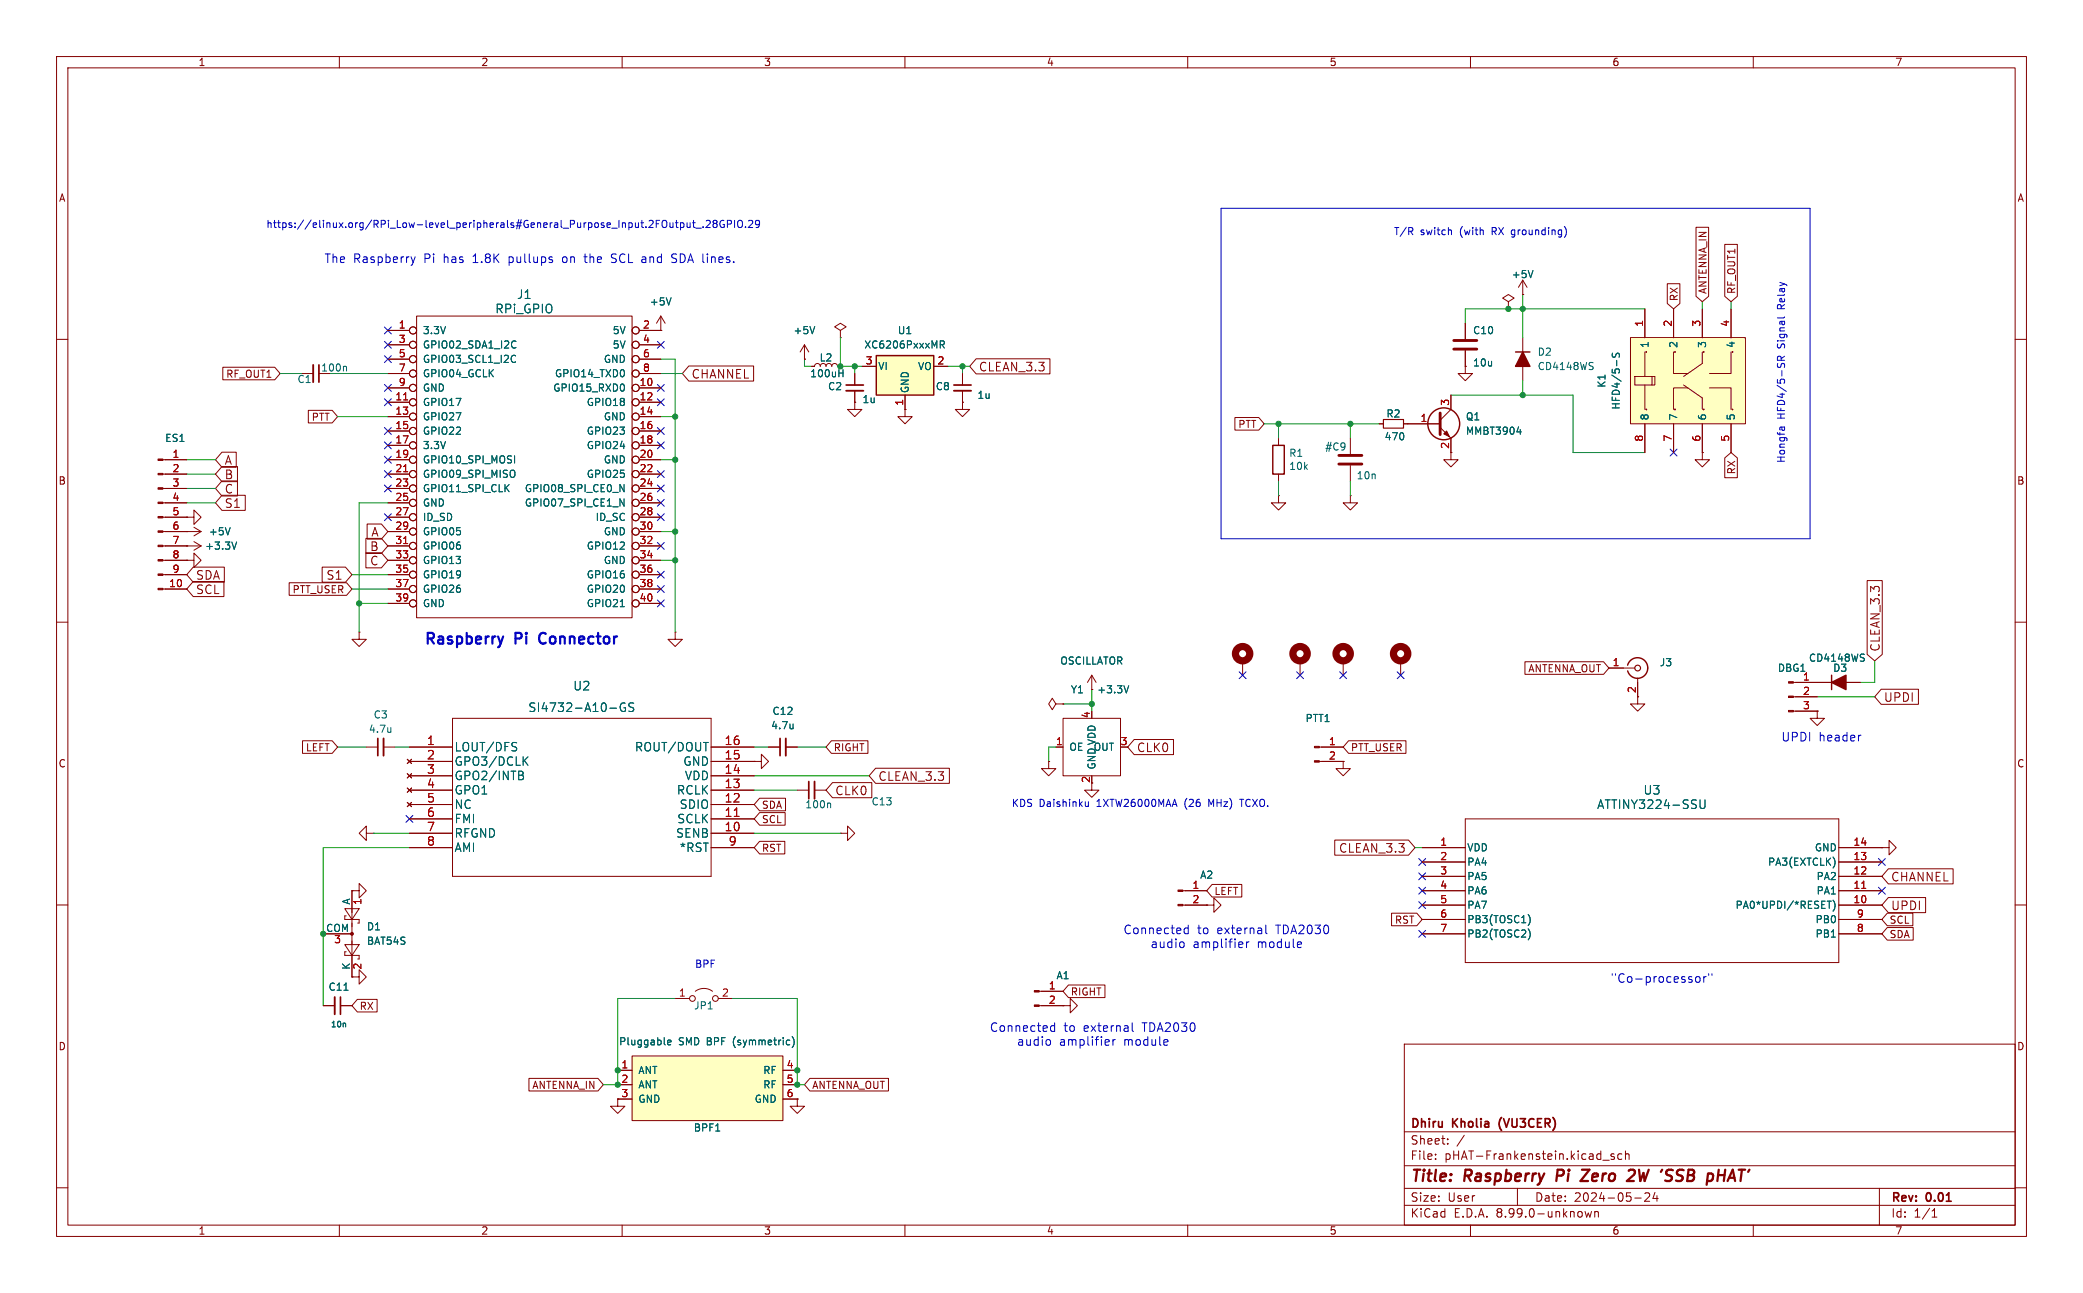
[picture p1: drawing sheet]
<svg xmlns="http://www.w3.org/2000/svg" width="368mm" height="229mm" viewBox="0 0 368 229" stroke-linecap="round" stroke-linejoin="round" font-family="sans-serif">
<g fill="none" stroke="#840000" stroke-width=".18">
<path d="M10 10h348.3v208.6h-348.3zM12 12h344.3v204.6h-344.3zM60 10v2M110 10v2M160 10v2M210 10v2M260 10v2M310 10v2M10 60h2M356.3 60h2M53.3 66h2.1M28.8 81.3h4.2"/>
<path d="M28.8 83.8h4.2M28.8 86.4h4.2M28.8 88.9h4.2M28.8 91.4h4.2M28.8 94h4.2M28.8 96.5h4.2M28.8 99.1h4.2M33 91.4h1.3v-1.2l1.3 1.2-1.3 1.3v-1.3M33 91.4h.1M301 80v1.3h1.3l-1.3 1.3-1.3-1.3h1.3M301 80h.1M10 110h2"/>
<path d="M28.8 101.6h4.2M28.8 104.1h4.2M63.5 111.8v1.2h1.3l-1.3 1.3-1.3-1.3h1.3M63.5 111.8h.1M119.4 111.8v1.2h1.2l-1.2 1.3-1.3-1.3h1.3M119.4 111.8h.1M193 119.4l-.7 1.3M193 119.4l.8 1.3M193 119.4v2.5M356.3 110h2M64.8 132.1h2M67.8 132.1h2"/>
<path d="M72 134.2l.8 .8M72 136.8l.8 .7M72 139.3l.8 .8M72.4 132.1h7.6M72.4 139.7h7.6M72.4 137.2h7.6M72.4 134.6h7.6M72.8 134.2l-.8 .8M72.8 136.8l-.8 .7M72.8 139.3l-.8 .8M80 127h45.7v27.9h-45.7zM125.7 132.1h7.6"/>
<path d="M125.7 139.7h7.6M125.7 137.2h7.6M125.7 134.6h7.6M133.3 134.6h1.3v-1.2l1.3 1.2-1.3 1.3v-1.3M133.3 134.6h.1M135.9 132.1h2M138.9 132.1h2.1M185.4 134.6v1.3h1.3l-1.3 1.3-1.3-1.3h1.3M185.4 134.6h.1M186.7 132.1h1.3M188 127h10.1v10.2h-10.1zM193 121.9h.1"/>
<path d="M10 160h2M64.8 147.3v-1.2l-1.3 1.2 1.3 1.3v-1.3h1.2M66 147.3h.1M72 141.9l.8 .7M72.4 147.3h7.6M72.4 144.8h7.6M72.4 142.2h7.6M72.4 149.9h7.6M72.8 141.9l-.8 .7M125.7 147.3h7.6M125.7 144.8h7.6M125.7 142.2h7.6"/>
<path d="M125.7 149.9h7.6M356.3 160h2M248.3 184.6h108v32h-108zM10 210h2M60 216.6v2M110 216.6v2M160 216.6v2M210 216.6v2M248.3 213.1h108M248.3 210.1h108M248.3 206.1h108M248.3 200.1h108"/>
<path d="M253.8 204.8v.2M253.8 204.1v.1M256 202.1v.2M256 201.4v.1M258.9 200.7l-1.3 1.9M260 216.6v2M268.3 210.1v3M280.3 214.2l.2 1 .3-.7 .3 .7 .3-1M282 214.2v1M282 214.3l.2-.1 .3 .1 .1 .9M283.4 205.1h1.1M285.4 204.1l-.4-.1-.2 .2 .1 .2 .5 .2v.3h-.6"/>
<path d="M286.8 204.1l-.5-.1-.3 .3v.4l.2 .2h.6M287.4 204.1l.2-.1 .4 .1v.9M287.4 203.5v1.5M289 211.8h1.2M290.8 211l.6-.1 .2 .1 .1 .3-.9 1.1h.9M292.6 210.8l-.3 1.1h.9M293 211.4v1M310 216.6v2M332.3 210.1v6.5M341.6 215.2h.9M341.6 214.1l.4-.4v1.5M356.3 210h2"/>
</g>
<path d="M275.4 206.8l-.2 2M279.7 206.8h1.3l-1.5 2h1.3M288.3 206.8h.5a.44 .44 0 0 1 .3 .6l-.2 .3-1.3 1.1h1.3M303.8 207.8h1.1M305 206.8l-.2 2" fill="none" stroke="#840000" stroke-width=".4"/>
<g fill="none" stroke="#006464" stroke-width=".18">
<path d="M61.1 64.8l.2 .1v.7M69.1 128.6v.9M69.1 129.4h-.1M91.1 131.3h.3M91.2 132.1l.2 .2-.2 .4M91.7 137.1h.5M92.2 137.1a.4 .4 0 0 1 .4 .3 .4 .4 0 0 1-.3 .4h-.6M92.2 136.3l.3 .3-.1 .3-.2 .2M92.7 134.4l.7 .9M93.4 133.8l-.9 .9M107.8 125.2h1.2M110.5 124.3a.75 .75 0 0 0-.9 .6 .75 .75 0 0 0 .6 .9l.4-.2v-.5h-.3"/>
<path d="M112.1 124.3h-.6l-.3 .3 .1 .3 .7 .3v.4l-.2 .2-.6-.1M140.2 128v.8M140.2 128.7v.1M199.6 121.2l-.5 1.3"/>
</g>
<path d="M56.4 64.5v3.1M66.8 130.6v3M137.9 130.6v3" fill="none" stroke="#840000" stroke-width=".3"/>
<path d="M55.4 64.5v3.1M67.8 130.6v3M138.9 130.6v3" fill="none" stroke="#840000" stroke-width=".33"/>
<g fill="#840000" stroke="#840000" stroke-width=".18">
<path d="M27.9 81.2h.9v.2h-.9z"/>
<path d="M27.9 83.7h.9v.2h-.9z"/>
<path d="M27.9 86.2h.9v.3h-.9z"/>
<path d="M27.9 88.8h.9v.2h-.9z"/>
<path d="M27.9 91.3h.9v.3h-.9z"/>
<path d="M27.9 93.9h.9v.2h-.9z"/>
<path d="M27.9 96.4h.9v.2h-.9z"/>
<path d="M27.9 98.9h.9v.3h-.9z"/>
<path d="M27.9 101.5h.9v.2h-.9z"/>
<path d="M27.9 104h.9v.3h-.9z"/>
</g>
<path d="M129.8 144.3h.9" fill="none" stroke="#a90000" stroke-width=".18"/>
<g fill="#ffffc2">
<path d="M288.3 59.7h20.3v15.2h-20.3z"/>
<path d="M289 66.6h3.1v1.5h-3.1z"/>
</g>
<g fill="none" stroke="#840000" stroke-width=".18">
<path d="M288.3 59.7h20.3v15.2h-20.3zM290.8 54.6v5.1M295.9 54.6v5.1M301 54.6v5.1M306.1 54.6v5.1M151.1 71.1v1.3h1.3l-1.3 1.3-1.2-1.3h1.2M151.1 71.1h.1M151.1 66v2.1M151.1 69.1v2M170.2 71.1v1.3h1.2l-1.2 1.3-1.3-1.3h1.3M170.2 71.1h.1M170.2 66v2.1"/>
<path d="M170.2 69.1v2M226.1 77.5v1.2M248.9 74.9h5.7M254.6 75.6l1.9 1.9v2.5M256.5 69.9v2.5l-1.9 1.9M289 66.6h3.1v1.5h-3.1zM290.8 62.2v4.4M290.8 68.1v4.3M290.8 74.9v5.1M292.1 66.6h.5v1.5h-.5M295.9 62.2v3.8h2.5M295.9 74.9v5.1"/>
<path d="M297.7 68.1l3.3 2.3v2M298.4 68.6h-2.5v3.8M301 62.2v2.1l-3.3 2.3M301 74.9v5.1M302.3 68.6h3.8v3.8M306.1 62.2v3.8h-3.8M306.1 74.9v5.1M226.1 87.6v1.3h1.2l-1.2 1.3-1.3-1.3h1.3M226.1 87.6h.1M226.1 83.8v1.3M219.7 116.8v2.6M229.9 116.8v2.6"/>
<path d="M284.5 118.1h4.6M289.6 119.9v4.6h1.2l-1.2 1.2-1.3-1.2h1.3M317.1 120.7h11.8M317.1 123.2h4.2M317.1 125.7h4.2M321.3 125.7v1.3h1.3l-1.3 1.3-1.3-1.3h1.3M321.3 125.7h.1M251.5 149.9h7.6M251.5 157.5h7.6M251.5 154.9h7.6M251.5 152.4h7.6M259.1 144.8h66v25.4h-66z"/>
<path d="M325.1 149.9h7.6M325.1 157.5h7.6M325.1 154.9h7.6M325.1 152.4h7.6M183.7 175.3h4.3M183.7 177.8h4.3M251.5 160h7.6M251.5 162.6h7.6M251.5 165.1h7.6M325.1 160h7.6M325.1 162.6h7.6M325.1 165.1h7.6"/>
</g>
<g fill="#840000" stroke="#840000" stroke-width=".18">
<path d="M255.3 76.7l.5-.5 .5 1z"/>
<path d="M316.2 120.5h.9v.3h-.9z"/>
<path d="M316.2 123.1h.9v.2h-.9z"/>
<path d="M316.2 125.6h.9v.3h-.9z"/>
<path d="M182.9 175.1h.8v.3h-.8z"/>
<path d="M182.9 177.7h.8v.2h-.8z"/>
<circle cx="291.1" cy="72.4" r=".08"/>
<circle cx="291.1" cy="62.2" r=".08"/>
<circle cx="296.2" cy="72.4" r=".08"/>
<circle cx="296.2" cy="62.2" r=".08"/>
<circle cx="301.2" cy="72.4" r=".08"/>
<circle cx="301.2" cy="62.2" r=".08"/>
<circle cx="306.3" cy="72.4" r=".08"/>
<circle cx="306.3" cy="62.2" r=".08"/>
</g>
<g fill="none" stroke="#006464" stroke-width=".18">
<path d="M268.2 76.4h.8M268.8 75.9v.9M285.1 62.4v.5l.2 .3 .3-.2 .2-.5h.4l.1 .2v.5M285.8 63.7v1M329.5 115.6l.1 .1M329.6 116.4v.4M300.6 141.4v1.2l.3 .3h.4l.2-.3v-1.2M323.1 159.3h.7M323.4 159.3v1.3M324.1 159.1a1.46 1.46 0 0 1 0 2M324.4 152.1v.8M270.2 161.7a1.46 1.46 0 0 1 0 1.9"/>
<path d="M270.2 164.2a1.46 1.46 0 0 1 0 2"/>
</g>
<path d="M254.6 73v3.8" fill="none" stroke="#840000" stroke-width=".51"/>
<g fill="none" stroke="#840000" stroke-width=".25">
<path d="M225 78.7h2.1v5.1h-2.1zM287.8 117.6a1.81 1.81 0 0 1 2.8-1 1.81 1.81 0 0 1 0 3 1.81 1.81 0 0 1-2.8-1M323.8 119.4v2.5"/>
<circle cx="255.3" cy="74.9" r="2.82"/>
</g>
<circle cx="289.6" cy="118.1" r=".51" fill="none" stroke="#840000" stroke-width=".2"/>
<path d="M329.2 157.1h.7" fill="none" stroke="#a90000" stroke-width=".18"/>
<path d="M323.8 120.7l2.6-1.3v2.5z" fill="#840000" stroke="#840000" stroke-width=".25"/>
<path d="M149.6 68.1h3.1M168.7 68.1h3" fill="none" stroke="#840000" stroke-width=".3"/>
<path d="M149.6 69.1h3.1M168.7 69.1h3" fill="none" stroke="#840000" stroke-width=".33"/>
<g fill="none" stroke="#840000" stroke-width="1.3">
<circle cx="219.7" cy="115.6" r="1.27"/>
<circle cx="229.9" cy="115.6" r="1.27"/>
</g>
<path d="M154.9 62.9h10.2v7h-10.2z" fill="#ffffc2"/>
<path d="M154.9 62.9h10.2v7h-10.2zM268 62.2h2.5" fill="none" stroke="#840000" stroke-width=".25"/>
<g fill="none" stroke="#840000" stroke-width=".18">
<path d="M68.6 58.4h3.8M73.7 55.9h38.1v53.3h-38.1zM113 58.4h3.8M116.8 58.4h.1M116.8 55.9l-.7 1.3M116.8 55.9l.8 1.3M116.8 55.9v2.5M148.6 58.4l1-.6-1-.6-1 .6 1 .6v1.3M148.6 59.7h.1M259.1 57.2v2.7M266.7 53.3l1-.6-1-.6-1 .6 1 .6v1.3M266.7 54.6h.1"/>
<path d="M269.2 52.1h.1M269.2 49.5v2.6M269.2 59.7v7.6M269.2 49.5l-.7 1.3M269.2 49.5l.8 1.3M68.6 68.6h3.8M68.6 71.1h3.8M68.6 73.7h3.8M68.6 76.2h3.8M68.6 78.7h3.8M68.6 61h3.8M68.6 63.5h3.8"/>
<path d="M68.6 66h3.8M113 68.6h3.8M113 71.1h3.8M113 73.7h3.8M113 76.2h3.8M113 78.7h3.8M113 61h3.8M113 63.5h3.8M113 66h3.8M142.2 63.5h.1M142.2 61l-.7 1.2M142.2 61l.8 1.2"/>
<path d="M142.2 61v2.5M143.5 64.8h.5l.2-.4 .3-.1 .4 .1 .1 .4 .2-.4 .3-.1 .4 .1 .1 .4 .2-.4 .4-.1 .3 .1 .2 .4 .1-.4 .4-.1 .3 .1 .2 .4h.5M152.4 64.8h2.5M160 72.4v1.3h1.3l-1.3 1.2-1.3-1.2h1.3M160 72.4h.1M160 69.9v2.5M165.1 64.8h2.5M238.8 77.5v2.8M243.8 74.9h.8M248.2 74.9h.7M259.1 64.8v1.2h1.2l-1.2 1.3-1.3-1.3h1.3M259.1 64.8h.1"/>
<path d="M259.1 62v2.8M33 99.1h1.3v-1.3l1.3 1.3-1.3 1.2v-1.2M33 99.1h.1M33 94h.1M33 96.5h.1M33 94h2.6M33 96.5h2.6M34.3 93.2l1.3 .8M34.3 95.8l1.3 .7M35.6 94l-1.3 .7M35.6 96.5l-1.3 .8M68.6 94h3.8"/>
<path d="M68.6 96.5h3.8M68.6 81.3h3.8M68.6 83.8h3.8M68.6 86.4h3.8M68.6 88.9h3.8M68.6 91.4h3.8M68.6 99.1h3.8M113 94h3.8M113 96.5h3.8M113 81.3h3.8M113 83.8h3.8M113 86.4h3.8"/>
<path d="M113 88.9h3.8M113 91.4h3.8M113 99.1h3.8M238.8 87.6v1.3h1.2l-1.2 1.3-1.3-1.3h1.3M238.8 87.6h.1M238.8 82.3v2.8M256.5 80v1.3h1.3l-1.3 1.3-1.2-1.3h1.2M68.6 101.6h3.8M68.6 104.1h3.8M68.6 106.7h3.8M113 101.6h3.8M113 104.1h3.8"/>
<path d="M113 106.7h3.8M237.5 116.8v2.6M247.6 116.8v2.6M141 139.7h2M144 139.7h2M186.7 124.5l-.6-1.1-.7 1.1 .7 1 .6-1h1.3M188 124.5h.1M193 138.4v1.3h1.3l-1.3 1.3-1.2-1.3h1.2M233.3 132.1h4.2M233.3 134.6h4.2M237.5 134.6v1.3h1.3l-1.3 1.3-1.3-1.3h1.3M237.5 134.6h.1"/>
<path d="M62.2 157.5h1.3v-1.3l1.3 1.3-1.3 1.3v-1.3M62.2 157.5h.1M62.2 157.5v15.2M148.6 147.3h1.3v-1.2l1.2 1.2-1.2 1.3v-1.3M148.6 147.3h.1M209.1 157.5h4.3M332.7 149.9h1.3v-1.3l1.3 1.3-1.3 1.2v-1.2M332.7 149.9h.1M57.1 165.1h5.1M57.1 177.8h2.1M60.2 177.8h2M61 160.7h2.5l-1.3 1.9z"/>
<path d="M61 167h2.5l-1.3 1.9zM61.2 161.9h-.2v.7h2.5v.6h-.3M61.2 168.3h-.2v.6h2.5v.6h-.3M62.2 172.7h1.3v-1.2l1.3 1.2-1.3 1.3v-1.3M62.2 172.7h.1M119.4 176.5h2.5M122.9 175.3a2.54 2.54 0 0 1 3.1 0M127 176.5h2.5M188 177.8h1.2v-1.3l1.3 1.3-1.3 1.3v-1.3M188 177.8h.1M209.1 160h4.3M213.4 160h1.2v-1.2l1.3 1.2-1.3 1.3v-1.3"/>
<path d="M213.4 160h.1M109.2 194.3v1.3h1.3l-1.3 1.3-1.3-1.3h1.3M109.2 194.3h.1M141 194.3v1.3h1.2l-1.2 1.3-1.3-1.3h1.3M141 194.3h.1"/>
<circle cx="73" cy="58.4" r=".63"/>
<circle cx="112.4" cy="58.4" r=".63"/>
<circle cx="73" cy="73.7" r=".63"/>
<circle cx="73" cy="76.2" r=".63"/>
<circle cx="73" cy="71.1" r=".63"/>
<circle cx="73" cy="63.5" r=".63"/>
<circle cx="73" cy="78.7" r=".63"/>
<circle cx="73" cy="68.6" r=".63"/>
<circle cx="73" cy="61" r=".63"/>
<circle cx="73" cy="66" r=".63"/>
<circle cx="112.4" cy="76.2" r=".63"/>
<circle cx="112.4" cy="63.5" r=".63"/>
<circle cx="112.4" cy="66" r=".63"/>
<circle cx="112.4" cy="68.6" r=".63"/>
<circle cx="112.4" cy="61" r=".63"/>
<circle cx="112.4" cy="71.1" r=".63"/>
<circle cx="112.4" cy="73.7" r=".63"/>
<circle cx="112.4" cy="78.7" r=".63"/>
<circle cx="73" cy="94" r=".63"/>
<circle cx="73" cy="91.4" r=".63"/>
<circle cx="73" cy="88.9" r=".63"/>
<circle cx="73" cy="96.5" r=".63"/>
<circle cx="73" cy="83.8" r=".63"/>
<circle cx="73" cy="99.1" r=".63"/>
<circle cx="73" cy="81.3" r=".63"/>
<circle cx="73" cy="86.4" r=".63"/>
<circle cx="112.4" cy="91.4" r=".63"/>
<circle cx="112.4" cy="94" r=".63"/>
<circle cx="112.4" cy="81.3" r=".63"/>
<circle cx="112.4" cy="99.1" r=".63"/>
<circle cx="112.4" cy="83.8" r=".63"/>
<circle cx="112.4" cy="86.4" r=".63"/>
<circle cx="112.4" cy="88.9" r=".63"/>
<circle cx="112.4" cy="96.5" r=".63"/>
<circle cx="73" cy="101.6" r=".63"/>
<circle cx="73" cy="106.7" r=".63"/>
<circle cx="73" cy="104.1" r=".63"/>
<circle cx="112.4" cy="104.1" r=".63"/>
<circle cx="112.4" cy="101.6" r=".63"/>
<circle cx="112.4" cy="106.7" r=".63"/>
<circle cx="122.4" cy="176.5" r=".51"/>
<circle cx="126.5" cy="176.5" r=".51"/>
</g>
<g fill="none" stroke="#006464" stroke-width=".18">
<path d="M118.7 52.6l-.5 1.3M144.1 57.7l-.5 1.3M271.1 47.8l-.5 1.3M90.6 62.9l.3-.1 .3 .1M90.9 60.3l.3 .1M91.2 64l-.3 .1-.3-.1M91.2 61.4l-.3 .1M110.3 68.1v.8M148.3 66h.8M149.1 65.3v1.3M166.2 60.9h.7l.1-.2-.1-.3-.7-.1v1.2M166.6 60.9l.4 .6"/>
<path d="M281.5 64.1h.2M281.6 64.9v.3M40.7 93.3l-.4 1.3M41.8 95.8l-.4 1.3M89.5 86.2l.5 .7M90 85.7l-.7 .7M90.9 83.2a.9 .9 0 0 1 0 1.1M91 80.6v1.3M109.6 85.7l.7 1.2v-1.2M109.6 88.2l.7 1.3v-1.3M109.7 107.3h.7M146.7 142l.2 .2v.6"/>
<path d="M60.8 175.1h.7"/>
</g>
<g fill="#840000" stroke="#840000" stroke-width=".18">
<path d="M232.4 132h.9v.2h-.9z"/>
<path d="M232.4 134.5h.9v.2h-.9z"/>
<path d="M208.3 157.4h.8v.2h-.8z"/>
<path d="M208.3 159.9h.8v.2h-.8z"/>
<circle cx="62.2" cy="165.1" r=".25"/>
</g>
<path d="M143 138.2v3M60.2 176.3v3" fill="none" stroke="#840000" stroke-width=".3"/>
<path d="M144 138.2v3M59.2 176.3v3" fill="none" stroke="#840000" stroke-width=".33"/>
<path d="M257 60.2h4.1M257 61.7h4.1M236.7 80.5h4.1M236.7 82h4.1" fill="none" stroke="#840000" stroke-width=".51"/>
<g fill="none" stroke="#840000" stroke-width="1.3">
<circle cx="237.5" cy="115.6" r="1.27"/>
<circle cx="247.6" cy="115.6" r="1.27"/>
</g>
<path d="M244.6 74.2h3.6v1.5h-3.6z" fill="none" stroke="#840000" stroke-width=".2"/>
<path d="M269.2 62.2l1.3 2.6h-2.5z" fill="#840000" stroke="#840000" stroke-width=".25"/>
<path d="M71.4 70.7h.7M71.4 83.4h.7M71.4 96.1h.7" fill="none" stroke="#a90000" stroke-width=".18"/>
<path d="M111.8 186.7h26.6v11.4h-26.6z" fill="#ffffc2"/>
<g fill="none" stroke="#840000" stroke-width=".18">
<path d="M68.6 58.4h3.8M113 58.4h3.8M116.8 58.4h.1M259.1 57.2v2.7M266.7 54.6h.1M269.2 52.1h.1M290.8 54.6v5.1M294.8 50.2h2.2v3.5l-1.1 .9-1.1-.9zM295.9 54.6v5.1M299.9 40.2h2.2v12.2l-1.1 .9-1.1-.9zM301 54.6v5.1M305 43.2h2.2v9.2l-1.1 .9-1.1-.9z"/>
<path d="M306.1 54.6v5.1M39.2 79.9h2.6v2.7h-2.6l-1.1-1.3zM39.4 64.9h9.2l.9 1.1-.9 1.2h-9.2zM54.5 72.5h4.2l1 1.2-1 1.1h-4.2zM68.6 68.6h3.8M68.6 71.1h3.8M68.6 73.7h3.8M68.6 76.2h3.8M68.6 78.7h3.8M68.6 61h3.8M68.6 63.5h3.8M68.6 66h3.8"/>
<path d="M113 68.6h3.8M113 71.1h3.8M113 73.7h3.8M113 76.2h3.8M113 78.7h3.8M113 61h3.8M113 63.5h3.8M113 66h3.8M121.8 64.7h11.4v2.7h-11.4l-1.2-1.4zM142.2 63.5h.1M143.5 64.8h.5M148.1 64.8h.5"/>
<path d="M151.1 71.1h.1M151.1 66v2.1M151.1 69.1v2M152.4 64.8h2.5M160 72.4h.1M160 69.9v2.5M165.1 64.8h2.5M170.2 71.1h.1M170.2 66v2.1M170.2 69.1v2M172.6 63.4h13v2.7h-13l-1.2-1.3zM218.3 73.8h4.3l.9 1.1-.9 1.1h-4.3z"/>
<path d="M243.8 74.9h.8M248.2 74.9h6.4M256.5 69.9v2.5M256.5 77.5v2.5M259.1 64.8h.1M259.1 62v2.8M290.8 74.9v5.1M295.9 74.9v5.1M301 74.9v5.1M306.1 74.9v5.1M29.2 81.3h3.8M29.2 83.8h3.8"/>
<path d="M29.2 86.4h3.8M29.2 88.9h3.8M29.2 91.4h3.8M29.2 94h3.8M29.2 96.5h3.8M29.2 99.1h3.8M33 99.1h.1M33 94h.1M33 96.5h.1M33 91.4h.1M39.2 82.5h2.8v2.7h-2.8l-1.1-1.4zM39.2 85h2.8v2.7h-2.8l-1.1-1.3z"/>
<path d="M39.2 87.6h4.2v2.6h-4.2l-1.1-1.3zM64.7 97.7h2.7l1.2 1.4-1.2 1.3h-2.7zM64.7 95.2h2.7l1.2 1.3-1.2 1.4h-2.7zM64.9 92.6h2.5l1.2 1.4-1.2 1.3h-2.5zM68.6 81.3h3.8M68.6 83.8h3.8M68.6 86.4h3.8M68.6 88.9h3.8M68.6 91.4h3.8M68.6 94h3.8M68.6 96.5h3.8M68.6 99.1h3.8"/>
<path d="M113 81.3h3.8M113 83.8h3.8M113 86.4h3.8M113 88.9h3.8M113 91.4h3.8M113 94h3.8M113 96.5h3.8M113 99.1h3.8M301 80h.1M305 81l1.1-1 1.1 1v3.5h-2.2zM29.2 101.6h3.8M29.2 104.1h3.8"/>
<path d="M34.2 102.8h5.4v2.7h-5.4l-1.2-1.4zM34.2 100.3h5.5v2.6h-5.5l-1.2-1.3zM51.1 103h10.2l.9 1.1-.9 1.2h-10.2zM57 100.3h4.1l1.1 1.3-1.1 1.3h-4.1zM68.6 101.6h3.8M68.6 104.1h3.8M68.6 106.7h3.8M113 101.6h3.8M113 104.1h3.8M113 106.7h3.8M269.6 117h13.9l1 1.1-1 1.1h-13.9zM284.5 118.1h2.5"/>
<path d="M330.1 102.6h2.7v13.1l-1.3 1.1-1.4-1.1zM53.5 131h5.2l1 1.1-1 1.1h-5.2zM72 134.2l.8 .8M72 136.8l.8 .7M72 139.3l.8 .8M72.4 132.1h7.6M72.4 139.7h7.6M72.4 137.2h7.6M72.4 134.6h7.6M72.8 134.2l-.8 .8M72.8 136.8l-.8 .7M72.8 139.3l-.8 .8"/>
<path d="M125.7 132.1h7.6M125.7 139.7h7.6M125.7 137.2h7.6M125.7 134.6h7.6M133.3 134.6h.1M135.9 132.1h2M138.9 132.1h2.1M147 131h6.5v2.2h-6.5l-1-1.1zM147.2 138.4h6.9v2.6h-6.9l-1.2-1.3zM154.8 135.8h13.1v2.7h-13.1l-1.1-1.3zM185.4 134.6h.1M186.7 132.1h1.3"/>
<path d="M188 124.5h.1M193 121.9h.1M200.5 130.7h7v2.7h-7l-1.1-1.3zM233.7 132.1h3.8M233.7 134.6h3.8M237.5 134.6h.1M238.4 131h10.2v2.2h-10.2l-.9-1.1zM289.6 120.7v2.5M317.5 120.7h6.3M317.5 123.2h3.8M317.5 125.7h3.8M321.3 125.7h.1"/>
<path d="M326.4 120.7h2.5M332.6 121.9h6.6v2.6h-6.6l-1.1-1.3zM62.2 157.5h.1M62.2 157.5v3.8M72 141.9l.8 .7M72.4 149.9h7.6M72.4 147.3h7.6M72.4 144.8h7.6M72.4 142.2h7.6M72.8 141.9l-.8 .7M125.7 149.9h7.6M125.7 147.3h7.6"/>
<path d="M125.7 144.8h7.6M125.7 142.2h7.6M134.3 148.7h4.5v2.3h-4.5l-1-1.1zM134.3 143.7h4.5v2.2h-4.5l-1-1.1zM134.3 141.1h4.6v2.3h-4.6l-1-1.2zM209.5 157.5h3.9M214.3 156.4h5.3v2.2h-5.3l-.9-1.1zM236 148.5h13l1.2 1.4-1.2 1.3h-13zM251.5 149.9h7.6M251.5 157.5h7.6M251.5 154.9h7.6M251.5 152.4h7.6"/>
<path d="M325.1 149.9h7.6M325.1 157.5h7.6M325.1 154.9h7.6M325.1 152.4h7.6M332.7 149.9h.1M333.9 153.6h11.4v2.7h-11.4l-1.2-1.4zM333.9 158.7h6.6v2.7h-6.6l-1.2-1.4zM57.1 165.1h5.1M57.1 177.8h2.1M60.2 177.8h2M62.2 172.7h.1M62.2 168.9v3.8"/>
<path d="M63.2 176.7h3.5v2.2h-3.5l-1-1.1zM184.1 175.3h3.9M184.1 177.8h3.9M188 177.8h.1M188.9 174.1h6.5v2.3h-6.5l-.9-1.1zM209.5 160h3.9M213.4 160h.1M246 161.4h4.5l1 1.2-1 1.1h-4.5zM251.5 160h7.6M251.5 162.6h7.6M251.5 165.1h7.6M325.1 160h7.6"/>
<path d="M325.1 162.6h7.6M325.1 165.1h7.6M333.7 161.4h4.5v2.3h-4.5l-1-1.1zM333.7 164h4.6v2.2h-4.6l-1-1.1zM93.5 190.7h12.2l1 1.1-1 1.1h-12.2zM109.2 194.3h.1M109.2 189.2h2.6M109.2 191.8h2.6M109.2 194.3h2.6M111.8 186.7h26.6v11.4h-26.6zM138.4 189.2h2.6M138.4 191.8h2.6"/>
<path d="M138.4 194.3h2.6M141 194.3h.1M143.2 190.7h13.9v2.2h-13.9l-1-1.1z"/>
<circle cx="73" cy="58.4" r=".63"/>
<circle cx="112.4" cy="58.4" r=".63"/>
<circle cx="73" cy="73.7" r=".63"/>
<circle cx="73" cy="76.2" r=".63"/>
<circle cx="73" cy="71.1" r=".63"/>
<circle cx="73" cy="63.5" r=".63"/>
<circle cx="73" cy="78.7" r=".63"/>
<circle cx="73" cy="68.6" r=".63"/>
<circle cx="73" cy="61" r=".63"/>
<circle cx="73" cy="66" r=".63"/>
<circle cx="112.4" cy="76.2" r=".63"/>
<circle cx="112.4" cy="63.5" r=".63"/>
<circle cx="112.4" cy="66" r=".63"/>
<circle cx="112.4" cy="68.6" r=".63"/>
<circle cx="112.4" cy="61" r=".63"/>
<circle cx="112.4" cy="71.1" r=".63"/>
<circle cx="112.4" cy="73.7" r=".63"/>
<circle cx="112.4" cy="78.7" r=".63"/>
<circle cx="73" cy="94" r=".63"/>
<circle cx="73" cy="91.4" r=".63"/>
<circle cx="73" cy="88.9" r=".63"/>
<circle cx="73" cy="96.5" r=".63"/>
<circle cx="73" cy="83.8" r=".63"/>
<circle cx="73" cy="99.1" r=".63"/>
<circle cx="73" cy="81.3" r=".63"/>
<circle cx="73" cy="86.4" r=".63"/>
<circle cx="112.4" cy="91.4" r=".63"/>
<circle cx="112.4" cy="94" r=".63"/>
<circle cx="112.4" cy="81.3" r=".63"/>
<circle cx="112.4" cy="99.1" r=".63"/>
<circle cx="112.4" cy="83.8" r=".63"/>
<circle cx="112.4" cy="86.4" r=".63"/>
<circle cx="112.4" cy="88.9" r=".63"/>
<circle cx="112.4" cy="96.5" r=".63"/>
<circle cx="73" cy="101.6" r=".63"/>
<circle cx="73" cy="106.7" r=".63"/>
<circle cx="73" cy="104.1" r=".63"/>
<circle cx="112.4" cy="104.1" r=".63"/>
<circle cx="112.4" cy="101.6" r=".63"/>
<circle cx="112.4" cy="106.7" r=".63"/>
</g>
<g fill="none" stroke="#006464" stroke-width=".18">
<path d="M118.7 52.6l-.5 1.3M144.1 57.7l-.5 1.3M271.1 47.8l-.5 1.3M90.6 62.9l.3-.1 .3 .1M90.9 60.3l.3 .1M91.2 64l-.3 .1-.3-.1M91.2 61.4l-.3 .1M110.3 68.1v.8M148.3 66h.8M149.1 65.3v1.3M166.2 60.9h.7l.1-.2-.1-.3-.7-.1v1.2M166.6 60.9l.4 .6"/>
<path d="M268.2 76.4h.8M268.8 75.9v.9M285.1 62.4v.5l.2 .3 .3-.2 .2-.5h.4l.1 .2v.5M285.8 63.7v1M40.7 93.3l-.4 1.3M41.8 95.8l-.4 1.3M89.5 86.2l.5 .7M90 85.7l-.7 .7M90.9 83.2a.9 .9 0 0 1 0 1.1M91 80.6v1.3M109.6 85.7l.7 1.2v-1.2M109.6 88.2l.7 1.3v-1.3"/>
<path d="M109.7 107.3h.7M329.5 115.6l.1 .1M329.6 116.4v.4M91.1 131.3h.3M91.2 132.1l.2 .2-.2 .4M91.7 137.1h.5M92.2 137.1a.4 .4 0 0 1 .4 .3 .4 .4 0 0 1-.3 .4h-.6M92.2 136.3l.3 .3-.1 .3-.2 .2M92.7 134.4l.7 .9M93.4 133.8l-.9 .9M107.8 125.2h1.2M110.5 124.3a.75 .75 0 0 0-.9 .6 .75 .75 0 0 0 .6 .9l.4-.2v-.5h-.3"/>
<path d="M112.1 124.3h-.6l-.3 .3 .1 .3 .7 .3v.4l-.2 .2-.6-.1M140.2 128v.8M140.2 128.7v.1M199.6 121.2l-.5 1.3M300.6 141.4v1.2l.3 .3h.4l.2-.3v-1.2M323.1 159.3h.7M323.4 159.3v1.3M324.1 159.1a1.46 1.46 0 0 1 0 2M324.4 152.1v.8M60.8 175.1h.7M270.2 161.7a1.46 1.46 0 0 1 0 1.9M270.2 164.2a1.46 1.46 0 0 1 0 2"/>
<path d="M118 184.3l.7-.1-.1-.3h-.4l-.2 .2 .1 .6h.5M126.5 200h.8M139.5 183.9h.1M139.6 184.7h-.1M140.1 183.3a1.46 1.46 0 0 1 0 1.9"/>
</g>
<g fill="none" stroke="#0000c2" stroke-width=".18">
<path d="M120.3 39.4v1.2M120.3 39.4h.4l.2 .2-.1 .6h-.5M121.5 39.4v.8h.3l.2-.1M122 39.4v.8M122.4 39.4h.5M122.6 39v1l.3 .2M124.9 39.1l.4-.1 .3 .3-.8 .9h.8M126.3 39.5l-.2 .2v.3l.2 .2h.3l.2-.2v-.3l-.2-.2M126.3 39.5l-.2-.2 .2-.3h.3l.2 .2-.2 .3M126.3 39.5h.3M128 39a.59 .59 0 0 0-.7 .6 .59 .59 0 0 0 .7 .6l.1-.5h-.3M128.6 39.6h.6l.1-.2v-.3l-.7-.1v1.2"/>
<path d="M129.9 39v1.2M130.6 39h.1a.43 .43 0 0 1 .6 .4v.4a.42 .42 0 0 1-.5 .4 .42 .42 0 0 1-.4-.4v-.4zM132.4 39.1l.4-.1 .3 .3-.8 .9h.8M134.3 39.5l-.2 .2h-.3l-.2-.2 .1-.5h.4l.1 .1a.84 .84 0 0 1-.3 1.1h-.2M215.9 36.8h104.1v58.5h-104.1zM72.7 45.4l.3 1M73 46.4l-.1 .4M73.4 45.4l-.4 1M103.2 45.4h.6M108.1 46.3l.2 .1M108.4 44.9l-.3 .3 .1 .3 .2 .1M118.8 46.3l.5 .1"/>
<path d="M119.4 44.9h-.3l-.3 .3 .1 .4 .4 .1M123 40.3h1M124.3 40.1v.1M131.8 40.1v.1M249.4 40.9l.4 .6M249.7 40.3v.5M256.5 40.6l.1 .2v.7M276.6 40a1.46 1.46 0 0 1 0 2M315.5 56v.1M314.3 64.2v.5M314.9 64.5l.3-.3 .3 .3M314.9 63.7v-.6l-.2-.1h-.3l-.1 .7h1.2"/>
<path d="M315 75.5l.1 .4M315.5 75.5v.4M315.5 75.5h-.6l-.2 .2M315.5 63l-.6 .4M328.9 130h.1M192.4 141.7v.9M192.4 142.5l-.1 .1-.3-.1M219.2 141.3h.7M209.1 166.5l.3 .3v.4l-.3 .3M209.4 164.8l.3 .3 .4-.1M210.1 163.6v1.5M210.1 164.1h-.4l-.3 .3"/>
<path d="M219.5 166.5l.2 .4-.7 .1M219.7 167.5h-.2M220.4 166.5v1M220.8 166.5l-.3 .1-.1 .2M223.8 163.6v1.3l.2 .2M229.9 166.5l.2 .4-.7 .1M230.1 167.5h-.2M299.9 172.8l.2-.1 .4 .1 .1 .6-.2 .2-.3 .1-.2-.2zM301.2 172.7v1M301.7 172.7h-.3l-.2 .2M302.1 172.2v.2M302.7 172.2v.2"/>
<path d="M185.5 183.8l.2 .3v.4l-.2 .3M185.7 182.1l.3 .3 .5-.1M186.5 180.8v1.6M186.5 181.4l-.5-.1-.3 .3M195.9 183.8l.2 .4-.7 .1M196.1 184.7l-.2 .1M196.8 183.8v1M197.2 183.8l-.3 .1-.1 .2M200.2 180.8v1.3l.2 .3M206.3 183.8l.2 .4-.7 .1M206.4 184.7l-.1 .1"/>
</g>
<g fill="none" stroke="#009600" stroke-width=".18">
<path d="M148.6 59.7v5.1h3.8M269.2 52.1v7.6M290.8 54.6h-31.7v2.6M301 53.3v1.3M306.1 53.3v1.3M49.5 66h3.8M58.4 66h10.2M59.7 73.7h8.9M116.8 73.7h2.6M116.8 66h3.8M116.8 63.5h2.6v48.3M142.2 63.5v1.3h1.3"/>
<path d="M151.1 64.8v1.2M167.6 64.8h3.8M170.2 64.8v1.2M223.5 74.9h20.3M226.1 74.9v2.6M238.8 74.9v2.6M256.5 69.9h21.6v10.1h12.7M269.2 67.3v2.6M33 88.9h5.1M33 86.4h5.1M33 81.3h5.1M33 83.8h5.1"/>
<path d="M68.6 88.9h-5.1v22.9M116.8 81.3h2.6M116.8 99.1h2.6M116.8 94h2.6M226.1 85.1v2.5M238.8 85.1v2.5M62.2 101.6h6.4M62.2 104.1h6.4M63.5 106.7h5.1M331.5 116.8v3.9h-2.6M59.7 132.1h5.1M69.8 132.1h2.6"/>
<path d="M133.3 132.1h2.6M133.3 139.7h7.7M133.3 137.2h20.4M141 132.1h5M186.7 132.1h-1.3v2.5M188 124.5h5M193 121.9v3.8M321.3 123.2h10.2M66 147.3h6.4M72.4 149.9h-15.3v27.9M133.3 147.3h15.3M250.2 149.9h1.3"/>
<path d="M119.4 176.5h-10.2v15.3h-2.5M129.5 176.5h11.5v15.3h1.2"/>
</g>
<g fill="none" stroke="#000084" stroke-width=".18">
<path d="M68 57.8l1.2 1.2M69.2 57.8l-1.2 1.2M68 70.5l1.2 1.2M68 75.6l1.2 1.2M68 68l1.2 1.2M68 62.9l1.2 1.2M68 60.4l1.2 1.2M68 78.1l1.2 1.2M69.2 70.5l-1.2 1.2M69.2 75.6l-1.2 1.2M69.2 68l-1.2 1.2M69.2 62.9l-1.2 1.2"/>
<path d="M69.2 60.4l-1.2 1.2M69.2 78.1l-1.2 1.2M116.2 78.1l1.2 1.2M116.2 75.6l1.2 1.2M116.2 70.5l1.2 1.2M116.2 60.4l1.2 1.2M116.2 68l1.2 1.2M117.4 78.1l-1.2 1.2M117.4 75.6l-1.2 1.2M117.4 70.5l-1.2 1.2M117.4 60.4l-1.2 1.2M117.4 68l-1.2 1.2"/>
<path d="M295.3 79.4l1.2 1.2M296.5 79.4l-1.2 1.2M68 85.8l1.2 1.2M68 80.7l1.2 1.2M68 83.2l1.2 1.2M68 90.8l1.2 1.2M69.2 85.8l-1.2 1.2M69.2 80.7l-1.2 1.2M69.2 83.2l-1.2 1.2M69.2 90.8l-1.2 1.2M116.2 90.8l1.2 1.2M116.2 95.9l1.2 1.2"/>
<path d="M116.2 85.8l1.2 1.2M116.2 88.3l1.2 1.2M116.2 83.2l1.2 1.2M117.4 90.8l-1.2 1.2M117.4 95.9l-1.2 1.2M117.4 85.8l-1.2 1.2M117.4 88.3l-1.2 1.2M117.4 83.2l-1.2 1.2M116.2 106.1l1.2 1.2M116.2 101l1.2 1.2M116.2 103.5l1.2 1.2M117.4 106.1l-1.2 1.2"/>
<path d="M117.4 101l-1.2 1.2M117.4 103.5l-1.2 1.2M219.1 118.8l1.2 1.2M220.3 118.8l-1.2 1.2M229.3 118.8l1.2 1.2M230.5 118.8l-1.2 1.2M236.9 118.8l1.2 1.2M238.1 118.8l-1.2 1.2M247 118.8l1.3 1.2M248.3 118.8l-1.3 1.2M71.8 144.2l1.2 1.2M73 144.2l-1.2 1.2"/>
<path d="M250.9 151.8l1.2 1.2M250.9 159.4l1.2 1.2M250.9 154.3l1.2 1.2M250.9 156.9l1.2 1.2M252.1 151.8l-1.2 1.2M252.1 159.4l-1.2 1.2M252.1 154.3l-1.2 1.2M252.1 156.9l-1.2 1.2M332.1 151.8l1.2 1.2M332.1 156.9l1.2 1.2M333.3 151.8l-1.2 1.2M333.3 156.9l-1.2 1.2"/>
<path d="M250.9 164.5l1.2 1.2M252.1 164.5l-1.2 1.2"/>
</g>
<path d="M89 112.5l-.5 1.3M95.5 112.2a1.32 1.32 0 0 0 0 1.3" fill="none" stroke="#0000c2" stroke-width=".38"/>
<path d="M71.4 70.7h.7M71.4 83.4h.7M71.4 96.1h.7M129.8 144.3h.9M329.2 157.1h.7" fill="none" stroke="#a90000" stroke-width=".18"/>
<g fill="#009600" stroke="#009600" stroke-width=".18">
<circle cx="119.4" cy="73.7" r=".46"/>
<circle cx="269.2" cy="69.9" r=".46"/>
<circle cx="63.5" cy="106.7" r=".46"/>
<circle cx="193" cy="124.5" r=".46"/>
<circle cx="119.4" cy="81.3" r=".46"/>
<circle cx="119.4" cy="94" r=".46"/>
<circle cx="119.4" cy="99.1" r=".46"/>
<circle cx="148.6" cy="64.8" r=".46"/>
<circle cx="151.1" cy="64.8" r=".46"/>
<circle cx="170.2" cy="64.8" r=".46"/>
<circle cx="226.1" cy="74.9" r=".46"/>
<circle cx="266.7" cy="54.6" r=".46"/>
<circle cx="269.2" cy="54.6" r=".46"/>
<circle cx="238.8" cy="74.9" r=".46"/>
<circle cx="109.2" cy="191.8" r=".46"/>
<circle cx="109.2" cy="189.2" r=".46"/>
<circle cx="141" cy="189.2" r=".46"/>
<circle cx="57.1" cy="165.1" r=".46"/>
<circle cx="141" cy="191.8" r=".46"/>
</g>
<g font-size="2.8" fill="#840000">
<text x="249.3" y="209.5">Title:</text>
<text x="259" y="209.5">Raspberry</text>
<text x="276" y="209.5">Pi</text>
<text x="281.3" y="209.5">Zero</text>
<text x="290.3" y="209.5">2W</text>
<text x="296.8" y="209.5">'SSB</text>
<text x="305.9" y="209.5">pHAT'</text>
</g>
<g font-size="2.7" fill="#0000c2">
<text x="74.9" y="114.1">Raspberry</text>
<text x="91.2" y="114.1">Pi</text>
<text x="96.2" y="114.1">Connector</text>
</g>
<g font-size="2.1" fill="#0000c2">
<text x="57.3" y="46.7">The</text>
<text x="62.5" y="46.7">Raspberry</text>
<text x="75" y="46.7">Pi</text>
<text x="78.6" y="46.7">has</text>
<text x="83.9" y="46.7">1.8K</text>
<text x="90.3" y="46.7">pullups</text>
<text x="100" y="46.7">on</text>
<text x="104.1" y="46.7">the</text>
<text x="108.9" y="46.7">SCL and</text>
<text x="119.9" y="46.7">SDA lines.</text>
<text x="314.9" y="131.3">UPDI</text>
<text x="321.6" y="131.3">header</text>
<text x="198.6" y="165.4">Connected</text>
<text x="203.3" y="167.8">audio</text>
<text x="210.9" y="167.8">amplifier</text>
<text x="211.7" y="165.4">to</text>
<text x="215.3" y="165.4">external</text>
<text x="222.4" y="167.8">module</text>
<text x="225.8" y="165.4">TDA2030</text>
<text x="284.7" y="174">&quot;Co-processor&quot;</text>
<text x="174.9" y="182.6">Connected</text>
<text x="179.7" y="185.1">audio</text>
<text x="187.3" y="185.1">amplifier</text>
<text x="188.1" y="182.6">to</text>
<text x="191.6" y="182.6">external</text>
<text x="198.7" y="185.1">module</text>
<text x="202.2" y="182.6">TDA2030</text>
</g>
<g font-size="2.1" fill="#006464">
<text x="91.3" y="53.1">J1</text>
<text x="87.5" y="55.6">RPi_GPIO</text>
<text x="101.3" y="122.3">U2</text>
<text x="93.3" y="126.1">SI4732-A10-GS</text>
<text x="80.3" y="133.1">LOUT/DFS</text>
<text x="80.3" y="135.6">GPO3/DCLK</text>
<text x="112.2" y="133.1">ROUT/DOUT</text>
<text x="120.8" y="135.6">GND</text>
<text x="80.3" y="138.1">GPO2/INTB</text>
<text x="80.3" y="140.7">GPO1</text>
<text x="80.3" y="143.2">NC</text>
<text x="119.6" y="140.7">RCLK</text>
<text x="120.1" y="143.2">SDIO</text>
<text x="121" y="138.1">VDD</text>
<text x="282.3" y="143.2">ATTINY3224-SSU</text>
<text x="290.5" y="140.7">U3</text>
<text x="80.3" y="145.8">FMI</text>
<text x="80.3" y="148.3">RFGND</text>
<text x="119.5" y="148.3">SENB</text>
<text x="119.7" y="145.8">SCLK</text>
<text x="80.3" y="150.8">AMI</text>
<text x="120.1" y="150.8">*RST</text>
</g>
<g font-size="2.1" fill="#840000">
<text x="173" y="65.9">CLEAN_3.3</text>
<text x="122.2" y="67.1">CHANNEL</text>
<text x="39.6" y="82.4">A</text>
<text x="39.6" y="84.9">B</text>
<text x="39.6" y="87.5">C</text>
<text x="39.6" y="90">S1</text>
<text x="65.6" y="95.1">A</text>
<text x="65.4" y="100.2">C</text>
<text x="65.4" y="97.6">B</text>
<text x="34.5" y="105.2">SCL</text>
<text x="34.5" y="102.7">SDA</text>
<text x="57.7" y="102.7">S1</text>
<text x="332.6" y="115.3" transform="rotate(-90 332.6 115.3)">CLEAN_3.3</text>
<text x="333" y="124.3">UPDI</text>
<text x="200.9" y="133.2">CLK0</text>
<text x="147.6" y="140.8">CLK0</text>
<text x="155.2" y="138.3">CLEAN_3.3</text>
<text x="236.7" y="151">CLEAN_3.3</text>
<text x="334.3" y="156">CHANNEL</text>
<text x="334.3" y="161.1">UPDI</text>
<text x="249.3" y="202.6">Sheet:</text>
<text x="249.3" y="199.8">Dhiru</text>
<text x="256.9" y="199.8">Kholia</text>
<text x="265.7" y="199.8">(VU3CER)</text>
<text x="249.3" y="205.3">File:</text>
<text x="255.4" y="205.3">pHAT-Frankenstein.kicad_sch</text>
<text x="249.3" y="215.5">KiCad</text>
<text x="249.3" y="212.7">Size:</text>
<text x="256" y="212.7">User</text>
<text x="257" y="215.5">E.D.A.</text>
<text x="264.6" y="215.5">8.99.0-unknown</text>
<text x="271.3" y="212.7">Date:</text>
<text x="278.3" y="212.7">2024-05-24</text>
<text x="334.3" y="212.9">Rev:</text>
<text x="334.3" y="215.5">Id:</text>
<text x="338.4" y="215.5">1/1</text>
<text x="340.7" y="212.9">0.01</text>
</g>
<g font-size="2.1" fill="#a90000">
<text x="75.4" y="131.8">1</text>
<text x="128" y="131.8">16</text>
<text x="75.4" y="134.4">2</text>
<text x="75.4" y="136.9">3</text>
<text x="128" y="136.9">14</text>
<text x="128" y="134.4">15</text>
<text x="75.4" y="139.4">4</text>
<text x="75.4" y="142">5</text>
<text x="128" y="142">12</text>
<text x="128" y="139.4">13</text>
<text x="75.4" y="144.5">6</text>
<text x="75.4" y="147.1">7</text>
<text x="75.4" y="149.6">8</text>
<text x="128" y="147.1">10</text>
<text x="128" y="144.5">11</text>
<text x="128.7" y="149.6">9</text>
</g>
<g font-size="1.8" fill="#840000">
<text x="35" y="11.9">1</text>
<text x="85" y="11.9">2</text>
<text x="135" y="11.9">3</text>
<text x="185" y="11.9">4</text>
<text x="235" y="11.9">5</text>
<text x="285" y="11.9">6</text>
<text x="335" y="11.9">7</text>
<text x="10.3" y="35.9">A</text>
<text x="356.6" y="35.9">A</text>
<text x="296.9" y="53.3" transform="rotate(-90 296.9 53.3)">RX</text>
<text x="301.9" y="52.1" transform="rotate(-90 301.9 52.1)">ANTENNA_IN</text>
<text x="307" y="52.1" transform="rotate(-90 307 52.1)">RF_OUT1</text>
<text x="39.9" y="67">RF_OUT1</text>
<text x="55" y="74.6">PTT</text>
<text x="218.8" y="75.9">PTT</text>
<text x="256.3" y="79.4" transform="rotate(-90 256.3 79.4)">2</text>
<text x="307" y="84" transform="rotate(-90 307 84)">RX</text>
<text x="10.3" y="85.9">B</text>
<text x="356.6" y="85.9">B</text>
<text x="51.6" y="105.1">PTT_USER</text>
<text x="270.1" y="119.1">ANTENNA_OUT</text>
<text x="289.3" y="122.6" transform="rotate(-90 289.3 122.6)">2</text>
<text x="10.3" y="135.9">C</text>
<text x="54" y="133">LEFT</text>
<text x="147.3" y="133">RIGHT</text>
<text x="238.8" y="133">PTT_USER</text>
<text x="356.6" y="135.9">C</text>
<text x="134.6" y="143.2">SDA</text>
<text x="192.8" y="138.5" transform="rotate(-90 192.8 138.5)">2</text>
<text x="134.6" y="145.7">SCL</text>
<text x="134.6" y="150.8">RST</text>
<text x="214.6" y="158.4">LEFT</text>
<text x="246.5" y="163.5">RST</text>
<text x="334" y="163.5">SCL</text>
<text x="334" y="166.1">SDA</text>
<text x="63.5" y="178.8">RX</text>
<text x="189.2" y="176.2">RIGHT</text>
<text x="10.3" y="185.9">D</text>
<text x="356.6" y="185.9">D</text>
<text x="94" y="192.7">ANTENNA_IN</text>
<text x="143.5" y="192.7">ANTENNA_OUT</text>
<text x="35" y="218.5">1</text>
<text x="85" y="218.5">2</text>
<text x="135" y="218.5">3</text>
<text x="185" y="218.5">4</text>
<text x="235" y="218.5">5</text>
<text x="285" y="218.5">6</text>
<text x="335" y="218.5">7</text>
</g>
<g font-size="1.8" fill="#0000c2">
<text x="47" y="40.4">https://elinux.org/RPi_Low-level_peripherals#General_Purpose_Input.2FOutput_.28GPIO.29</text>
<text x="246.4" y="41.7">T/R</text>
<text x="251.1" y="41.7">switch</text>
<text x="258.2" y="41.7">(with</text>
<text x="264" y="41.7">RX grounding)</text>
<text x="315.8" y="54.4" transform="rotate(-90 315.8 54.4)">Relay</text>
<text x="315.8" y="61.5" transform="rotate(-90 315.8 61.5)">Signal</text>
<text x="315.8" y="74.1" transform="rotate(-90 315.8 74.1)">HFD4/5-SR</text>
<text x="315.8" y="81.9" transform="rotate(-90 315.8 81.9)">Hongfa</text>
<text x="178.8" y="142.8">KDS</text>
<text x="183.7" y="142.8">Daishinku</text>
<text x="194" y="142.8">1XTW26000MAA</text>
<text x="209.7" y="142.8">(26</text>
<text x="214.1" y="142.8">MHz)</text>
<text x="220" y="142.8">TCXO.</text>
<text x="122.8" y="171.3">BPF</text>
</g>
<g font-size="1.8" fill="#006464">
<text x="267.2" y="49.4">+5V</text>
<text x="74.7" y="59.3">3.3V</text>
<text x="108.2" y="59.3">5V</text>
<text x="114.8" y="54.2">+5V</text>
<text x="140.2" y="59.3">+5V</text>
<text x="158.6" y="59.3">U1</text>
<text x="260.4" y="59.3">C10</text>
<text x="56.7" y="65.9">100n</text>
<text x="74.7" y="61.8">GPIO02_SDA1_I2C</text>
<text x="74.7" y="64.4">GPIO03_SCL1_I2C</text>
<text x="106.7" y="64.4">GND</text>
<text x="108.2" y="61.8">5V</text>
<text x="144.8" y="64.1">L2</text>
<text x="152.7" y="61.8">XC6206PxxxMR</text>
<text x="155.2" y="65.6">VI</text>
<text x="162.2" y="65.6">VO</text>
<text x="260.4" y="65">10u</text>
<text x="271.8" y="63.1">D2</text>
<text x="271.8" y="65.6">CD4148WS</text>
<text x="291.7" y="61.6" transform="rotate(-90 291.7 61.6)">1</text>
<text x="296.8" y="61.6" transform="rotate(-90 296.8 61.6)">2</text>
<text x="301.9" y="61.6" transform="rotate(-90 301.9 61.6)">3</text>
<text x="306.9" y="61.6" transform="rotate(-90 306.9 61.6)">4</text>
<text x="52.5" y="67.9">C1</text>
<text x="74.7" y="72">GPIO17</text>
<text x="74.7" y="66.9">GPIO04_GCLK</text>
<text x="74.7" y="69.4">GND</text>
<text x="97.7" y="69.4">GPIO15_RXD0</text>
<text x="98" y="66.9">GPIO14_TXD0</text>
<text x="103.6" y="72">GPIO18</text>
<text x="143.1" y="66.9">100uH</text>
<text x="146.3" y="69.2">C2</text>
<text x="152.4" y="71.5">1u</text>
<text x="160.9" y="69.6" transform="rotate(-90 160.9 69.6)">GND</text>
<text x="165.4" y="69.2">C8</text>
<text x="172.7" y="70.7">1u</text>
<text x="284.1" y="68.7" transform="rotate(-90 284.1 68.7)">K1</text>
<text x="74.7" y="74.5">GPIO27</text>
<text x="74.7" y="77.1">GPIO22</text>
<text x="103.6" y="77.1">GPIO23</text>
<text x="106.7" y="74.5">GND</text>
<text x="245" y="74">R2</text>
<text x="259.1" y="74.5">Q1</text>
<text x="259.1" y="77.1">MMBT3904</text>
<text x="286.6" y="72.5" transform="rotate(-90 286.6 72.5)">HFD4/5-S</text>
<text x="291.7" y="74.4" transform="rotate(-90 291.7 74.4)">8</text>
<text x="296.8" y="74.4" transform="rotate(-90 296.8 74.4)">7</text>
<text x="301.9" y="74.4" transform="rotate(-90 301.9 74.4)">6</text>
<text x="306.9" y="74.4" transform="rotate(-90 306.9 74.4)">5</text>
<text x="29.1" y="78.3">ES1</text>
<text x="74.7" y="79.6">3.3V</text>
<text x="74.7" y="82.1">GPIO10_SPI_MOSI</text>
<text x="103.6" y="79.6">GPIO24</text>
<text x="106.7" y="82.1">GND</text>
<text x="227.8" y="81">R1</text>
<text x="227.8" y="83.3">10k</text>
<text x="234.2" y="79.9">#C9</text>
<text x="244.7" y="78.1">470</text>
<text x="74.7" y="84.7">GPIO09_SPI_MISO</text>
<text x="74.7" y="87.2">GPIO11_SPI_CLK</text>
<text x="74.7" y="89.8">GND</text>
<text x="92.7" y="87.2">GPIO08_SPI_CE0_N</text>
<text x="92.7" y="89.8">GPIO07_SPI_CE1_N</text>
<text x="103.6" y="84.7">GPIO25</text>
<text x="239.8" y="84.9">10n</text>
<text x="36.8" y="94.8">+5V</text>
<text x="74.7" y="92.3">ID_SD</text>
<text x="74.7" y="94.8">GPIO05</text>
<text x="105.2" y="92.3">ID_SC</text>
<text x="106.7" y="94.8">GND</text>
<text x="36.2" y="97.4">+3.3V</text>
<text x="74.7" y="97.4">GPIO06</text>
<text x="74.7" y="99.9">GPIO13</text>
<text x="103.6" y="97.4">GPIO12</text>
<text x="106.7" y="99.9">GND</text>
<text x="74.7" y="102.5">GPIO19</text>
<text x="74.7" y="105">GPIO26</text>
<text x="74.7" y="107.5">GND</text>
<text x="103.6" y="102.5">GPIO16</text>
<text x="103.6" y="105">GPIO20</text>
<text x="103.6" y="107.5">GPIO21</text>
<text x="187.4" y="117.7">OSCILLATOR</text>
<text x="293.4" y="118">J3</text>
<text x="314.3" y="119">DBG1</text>
<text x="319.7" y="117.2">CD4148WS</text>
<text x="324" y="119">D3</text>
<text x="189.2" y="122.8">Y1</text>
<text x="193.9" y="122.8">+3.3V</text>
<text x="65.1" y="129.8">4.7u</text>
<text x="66" y="127.2">C3</text>
<text x="136.2" y="129.1">4.7u</text>
<text x="136.5" y="126.6">C12</text>
<text x="230.7" y="127.9">PTT1</text>
<text x="189" y="132.9">OE</text>
<text x="193.3" y="132.9">OUT</text>
<text x="193.9" y="136.1" transform="rotate(-90 193.9 136.1)">GND VDD</text>
<text x="142.3" y="143.1">100n</text>
<text x="154" y="142.6">C13</text>
<text x="212.1" y="155.5">A2</text>
<text x="259.3" y="150.7">VDD</text>
<text x="259.3" y="153.3">PA4</text>
<text x="259.3" y="155.8">PA5</text>
<text x="312.5" y="153.3">PA3(EXTCLK)</text>
<text x="320.8" y="150.7">GND</text>
<text x="321.1" y="155.8">PA2</text>
<text x="62" y="160" transform="rotate(-90 62 160)">A</text>
<text x="259.3" y="158.3">PA6</text>
<text x="259.3" y="160.9">PA7</text>
<text x="306.8" y="160.9">PA0*UPDI/*RESET)</text>
<text x="321.1" y="158.3">PA1</text>
<text x="57.6" y="164.8">COM</text>
<text x="64.8" y="164.7">D1</text>
<text x="64.8" y="167.2">BAT54S</text>
<text x="259.3" y="163.4">PB3(TOSC1)</text>
<text x="259.3" y="166">PB2(TOSC2)</text>
<text x="320.9" y="166">PB1</text>
<text x="320.9" y="163.4">PB0</text>
<text x="62" y="171.6" transform="rotate(-90 62 171.6)">K</text>
<text x="186.7" y="173.3">A1</text>
<text x="58" y="175.4">C11</text>
<text x="122.6" y="178.7">JP1</text>
<text x="109.4" y="185">Pluggable</text>
<text x="120" y="185">SMD BPF</text>
<text x="129.9" y="185">(symmetric)</text>
<text x="112.8" y="190.1">ANT</text>
<text x="134.9" y="190.1">RF</text>
<text x="112.8" y="192.6">ANT</text>
<text x="112.8" y="195.2">GND</text>
<text x="133.3" y="195.2">GND</text>
<text x="134.9" y="192.6">RF</text>
<text x="122.6" y="200.3">BPF1</text>
</g>
<g font-size="1.8" fill="#a90000">
<text x="70.4" y="58.2">1</text>
<text x="113.6" y="58.2">2</text>
<text x="290.6" y="57.9" transform="rotate(-90 290.6 57.9)">1</text>
<text x="295.7" y="57.9" transform="rotate(-90 295.7 57.9)">2</text>
<text x="300.7" y="57.9" transform="rotate(-90 300.7 57.9)">3</text>
<text x="305.8" y="57.9" transform="rotate(-90 305.8 57.9)">4</text>
<text x="70.4" y="60.7">3</text>
<text x="70.4" y="63.2">5</text>
<text x="70.4" y="65.8">7</text>
<text x="113.6" y="60.7">4</text>
<text x="113.6" y="63.2">6</text>
<text x="113.6" y="65.8">8</text>
<text x="153" y="64.5">3</text>
<text x="165.7" y="64.5">2</text>
<text x="69.8" y="70.9">11</text>
<text x="70.4" y="68.3">9</text>
<text x="113" y="68.3">10</text>
<text x="113" y="70.9">12</text>
<text x="159.8" y="71.8" transform="rotate(-90 159.8 71.8)">1</text>
<text x="256.3" y="71.8" transform="rotate(-90 256.3 71.8)">3</text>
<text x="69.8" y="73.4">13</text>
<text x="69.8" y="75.9">15</text>
<text x="113" y="73.4">14</text>
<text x="113" y="75.9">16</text>
<text x="251.1" y="74.7">1</text>
<text x="30.4" y="81">1</text>
<text x="30.4" y="83.6">2</text>
<text x="69.8" y="78.5">17</text>
<text x="69.8" y="81">19</text>
<text x="69.8" y="83.6">21</text>
<text x="113" y="78.5">18</text>
<text x="113" y="81">20</text>
<text x="113" y="83.6">22</text>
<text x="290.6" y="78.2" transform="rotate(-90 290.6 78.2)">8</text>
<text x="295.7" y="78.2" transform="rotate(-90 295.7 78.2)">7</text>
<text x="300.7" y="78.2" transform="rotate(-90 300.7 78.2)">6</text>
<text x="305.8" y="78.2" transform="rotate(-90 305.8 78.2)">5</text>
<text x="30.4" y="86.1">3</text>
<text x="30.4" y="88.6">4</text>
<text x="69.8" y="86.1">23</text>
<text x="69.8" y="88.6">25</text>
<text x="113" y="86.1">24</text>
<text x="113" y="88.6">26</text>
<text x="30.4" y="91.2">5</text>
<text x="30.4" y="93.7">6</text>
<text x="69.8" y="91.2">27</text>
<text x="69.8" y="93.7">29</text>
<text x="113" y="91.2">28</text>
<text x="113" y="93.7">30</text>
<text x="30.4" y="96.3">7</text>
<text x="30.4" y="98.8">8</text>
<text x="30.4" y="101.3">9</text>
<text x="69.8" y="96.3">31</text>
<text x="69.8" y="98.8">33</text>
<text x="69.8" y="101.3">35</text>
<text x="113" y="96.3">32</text>
<text x="113" y="98.8">34</text>
<text x="113" y="101.3">36</text>
<text x="29.8" y="103.9">10</text>
<text x="69.8" y="103.9">37</text>
<text x="69.8" y="106.4">39</text>
<text x="113" y="103.9">38</text>
<text x="113" y="106.4">40</text>
<text x="285" y="117.9">1</text>
<text x="318.7" y="120.4">1</text>
<text x="318.7" y="122.9">2</text>
<text x="318.7" y="125.5">3</text>
<text x="186.6" y="131.8">1</text>
<text x="192.8" y="127.1" transform="rotate(-90 192.8 127.1)">4</text>
<text x="198" y="131.8">3</text>
<text x="234.9" y="131.8">1</text>
<text x="234.9" y="134.4">2</text>
<text x="254.6" y="149.6">1</text>
<text x="327.6" y="149.6">14</text>
<text x="254.6" y="152.1">2</text>
<text x="254.6" y="154.7">3</text>
<text x="327.6" y="154.7">12</text>
<text x="327.6" y="152.1">13</text>
<text x="64.2" y="160.1" transform="rotate(-90 64.2 160.1)">1</text>
<text x="210.7" y="157.2">1</text>
<text x="210.7" y="159.8">2</text>
<text x="254.6" y="157.2">4</text>
<text x="254.6" y="159.8">5</text>
<text x="327.6" y="159.8">10</text>
<text x="327.6" y="157.2">11</text>
<text x="59" y="167.1">3</text>
<text x="254.6" y="162.3">6</text>
<text x="254.6" y="164.8">7</text>
<text x="328.2" y="164.8">8</text>
<text x="328.2" y="162.3">9</text>
<text x="64.2" y="171.5" transform="rotate(-90 64.2 171.5)">2</text>
<text x="119.9" y="176.3">1</text>
<text x="127.6" y="176.3">2</text>
<text x="185.3" y="175">1</text>
<text x="185.3" y="177.5">2</text>
<text x="109.8" y="189">1</text>
<text x="109.8" y="191.5">2</text>
<text x="139" y="189">4</text>
<text x="139" y="191.5">5</text>
<text x="109.8" y="194.1">3</text>
<text x="139" y="194.1">6</text>
</g>
<text font-size="1.4" fill="#006464" x="58.4" y="181.8">10n</text>
</svg>
